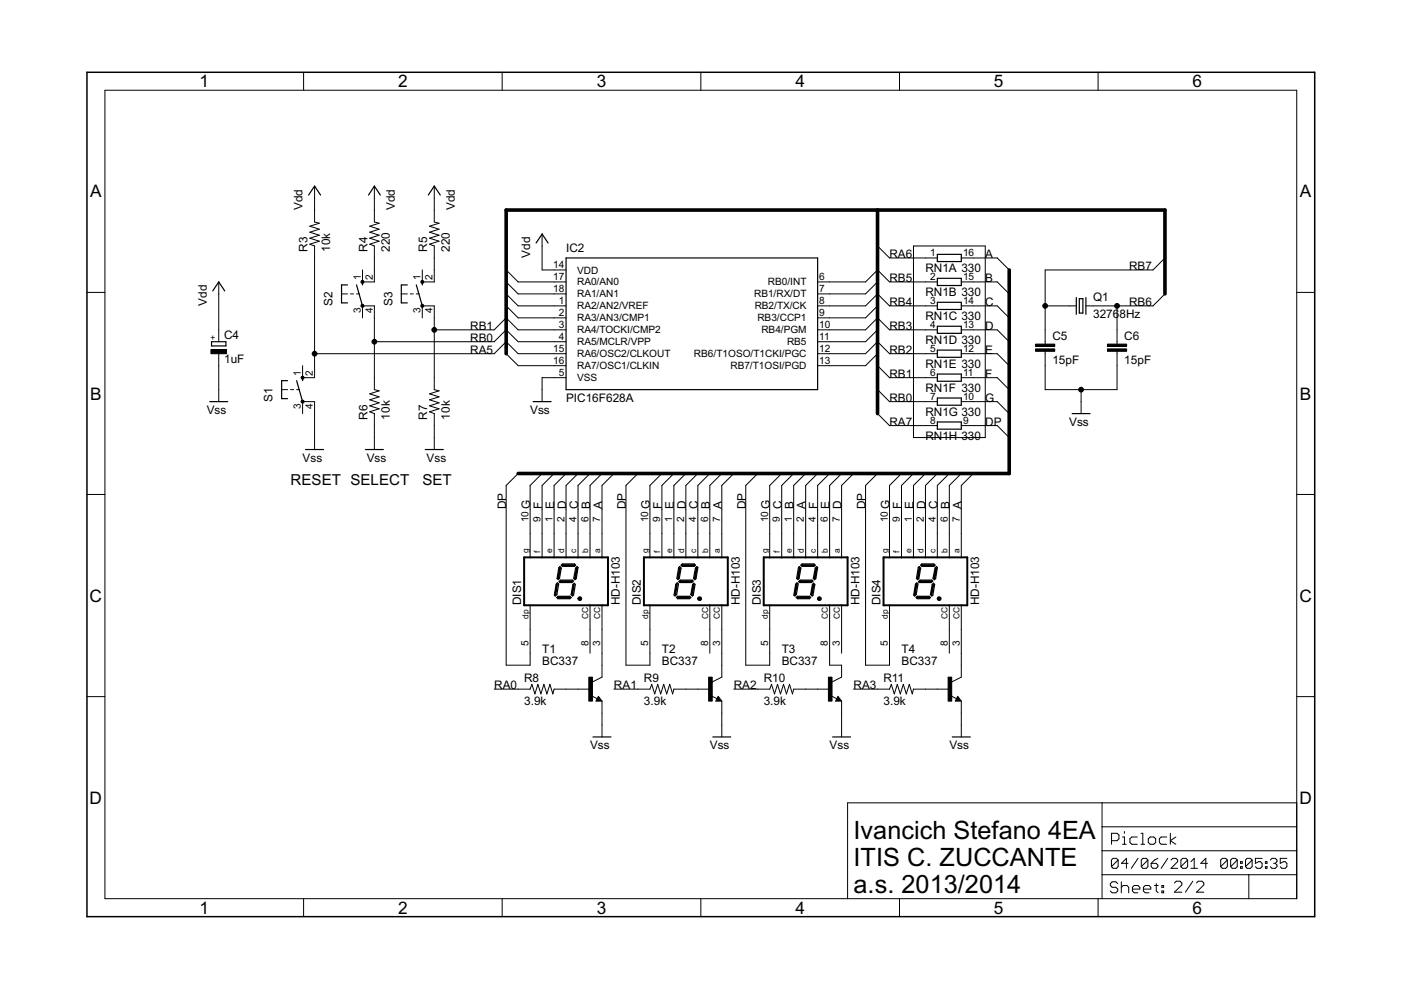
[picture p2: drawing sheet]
<svg xmlns="http://www.w3.org/2000/svg" width="297mm" height="210mm" viewBox="0 0 297 210" stroke-linecap="round" stroke-linejoin="round" font-family="sans-serif">
<g fill="none" stroke="#000" stroke-width=".21">
<path d="M22.2 19.1h252.7v171.4h-252.7zM64.4 15.3v3.8M106.5 15.3v3.8M148.6 15.3v3.8M190.7 15.3v3.8M232.8 15.3v3.8M66.7 39.5v7.6l1 .2-2 .7 2 .6-2 .6 2 .7-2 .6 2 .6-2 .7 1 .4v27.9h-2.5v-2.6M79.4 39.5v7.6l1 .2-2 .7 2 .6-2 .6 2 .7-2 .6 2 .6-2 .7 1 .4v7.6h-2.5v-2.6M92.1 39.5v7.6l1 .2-2 .7 2 .6-2 .6 2 .7-2 .6 2 .6-2 .7 1 .4v7.6h-2.6v-2.6M46.4 59.8v12.7M107.3 57.2l2.6 2.6h10.1M107.3 59.8l2.6 2.5h10.1"/>
<path d="M114.9 49.6v7.6h5.1M173.4 59.8h10.1l2.6-2.6 2.5 2.6h10.1M186.1 59.8l-2.6 2.5h-10.1M186.1 52.2l2.5 2.5h10.1M193.7 52.2h15.2v40.6h-15.2zM203.8 59.8h7.6l2.6 2.5M203.8 54.7h7.6l2.6 2.5M247 54.7l-2.5 2.5h-22.9v15.8M18.4 62h3.8M46.4 75v10.2M66.7 75h38.1l2.5-2.5 2.6 2.5h10.1M72.4 62.3h1.3"/>
<path d="M74.3 62.3h.7M75.6 62.3h.6M76.9 67.4v-2.5h2.5v17.7l1 .3-2 .6 2 .6-2 .7 2 .6-2 .6 2 .7-2 .6 1 .4v7.6M79.4 72.5h25.4l2.5-2.6 2.6 2.6h10.1M85.1 62.3h1.3M87 62.3h.6M88.3 62.3h.6M89.5 67.4v-2.5h2.6v17.7l1 .3-2 .6 2 .6-2 .7 2 .6-2 .6 2 .7-2 .6 1 .4v7.6M92.1 69.9h12.7l2.5-2.5 2.6 2.5h10.1M107.3 62.3l2.6 2.6h10.1M107.3 64.9l2.6 2.5h10.1M107.3 75l2.6 2.5h10.1"/>
<path d="M173.4 64.9h10.1l2.6-2.6 2.5 2.6h10.1M173.4 69.9h10.1l2.6-2.5 2.5 2.5h10.1M173.4 75h10.1l2.6-2.5 2.5 2.5h10.1M186.1 64.9l-2.6 2.5h-10.1M186.1 69.9l-2.6 2.6h-10.1M186.1 77.5l2.5 2.6h10.1M186.1 75l-2.6 2.5h-10.1M203.8 64.9h7.6l2.6 2.5M203.8 69.9h7.6l2.6 2.6M203.8 75h7.6l2.6 2.5M221.6 64.9h6.6M221.6 74.5v8.1h15.2v-8.1"/>
<path d="M236.8 64.9v8.1M247 62.3l-2.5 2.6h-14.3M274.9 62h3.8M59.7 82.6h1.3M61.6 82.6h.7M62.9 82.6h.6M64.2 87.7v-2.5h2.5v10.1M120 80.1h-5.1v5.1M186.1 82.6l2.5 2.6h10.1M186.1 87.7l2.5 2.5h10.1M203.8 80.1h7.6l2.6 2.5M203.8 85.2h7.6l2.6 2.5"/>
<path d="M203.8 90.2h7.6l2.6 2.6M229.2 82.6v5.1M18.4 104.8h3.8M109.9 100.4l-2.6 2.5v38.1h5.1v-12.8M114.9 100.4l-2.5 2.5v15.4M117.5 100.4l-2.6 2.5v15.4M120 100.4l-2.5 2.5v15.4M122.6 100.4l-2.6 2.5v15.4M125.1 100.4l-2.5 2.5v15.4M127.6 100.4l-2.5 2.5v15.4M130.2 100.4l-2.6 2.5v15.4M135.3 100.4l-2.6 2.5v38.1h5.1v-12.8"/>
<path d="M140.3 100.4l-2.5 2.5v15.4M142.9 100.4l-2.6 2.5v15.4M145.4 100.4l-2.5 2.5v15.4M148 100.4l-2.6 2.5v15.4M150.5 100.4l-2.5 2.5v15.4M153 100.4l-2.5 2.5v15.4M155.6 100.4l-2.6 2.5v15.4M160.7 100.4l-2.6 2.5v38.1h5.1v-12.8M165.7 100.4l-2.5 2.5v15.4M168.3 100.4l-2.6 2.5v15.4M170.8 100.4l-2.5 2.5v15.4M173.4 100.4l-2.6 2.5v15.4"/>
<path d="M175.9 100.4l-2.5 2.5v15.4M178.4 100.4l-2.5 2.5v15.4M181 100.4l-2.6 2.5v15.4M186.1 100.4l-2.6 2.5v38.1h5.1v-12.8M191.1 100.4l-2.5 2.5v15.4M193.7 100.4l-2.6 2.5v15.4M196.2 100.4l-2.5 2.5v15.4M198.7 100.4l-2.5 2.5v15.4M201.3 100.4l-2.6 2.5v15.4M203.8 100.4l-2.5 2.5v15.4M206.4 100.4l-2.6 2.5v15.4M274.9 104.8h3.8"/>
<path d="M125.1 128.2v10.3M127.6 128.2v15.4l-2 1M150.5 128.2v10.3M153 128.2v15.4l-2 1M175.9 128.2v12.8h2.5v2.6l-2 1M178.4 128.2v10.3M201.3 128.2v10.3M203.8 128.2v15.4l-2 1M18.4 147.7h3.8M104.8 146.1h7.6l.4-1 .6 2 .6-2 .7 2 .6-2 .7 2 .6-2 .6 2 .3-1h7.6M125.4 147.5l1.2 .6M126.9 147.6l.7 1.1h-1.2z"/>
<path d="M127.6 148.7v7.6M130.2 146.1h7.6l.4-1 .6 2 .6-2 .7 2 .6-2 .7 2 .6-2 .6 2 .3-1h7.6M150.8 147.5l1.2 .6M152.3 147.6l.7 1.1h-1.2zM153 148.7v7.6M155.6 146.1h7.6l.4-1 .6 2 .6-2 .7 2 .6-2 .7 2 .6-2 .6 2 .3-1h7.6M176.2 147.5l1.2 .6M177.7 147.6l.7 1.1h-1.2zM178.4 148.7v7.6M181 146.1h7.6l.4-1 .6 2 .6-2 .7 2 .6-2 .7 2 .6-2 .6 2 .3-1h7.6M201.6 147.5l1.2 .6M203.1 147.6l.7 1.1h-1.3z"/>
<path d="M203.8 148.7v7.6M274.9 147.7h3.8M233.7 170.2v20.3M233.7 175.3h41.2M235.7 178.2h1.1l.4-.4v-.7l-.4-.4h-1.1v2.3M238 177.5h.4v1.5M238 179h.8M238.4 176.3v.4M241.1 177.5h-1.1l-.4 .3v.8l.4 .4h1.1M241.9 176.7h.4v2.3M241.9 179h.8M243.5 177.8l.4-.3h.7l.4 .3v.8l-.4 .4h-.7l-.4-.4z"/>
<path d="M247.4 177.5h-1.2l-.4 .3v.8l.4 .4h1.2M248.1 176.7v2.3M249.3 177.5l-1.2 .7 1.2 .8M274.9 170.2h-95.2v20.3M64.4 190.5v3.9M106.5 190.5v3.9M148.6 190.5v3.9M190.7 190.5v3.9M232.8 190.5v3.9M233.7 185.5h41.2M233.7 180.4h41.2M237 187.3l-.4-.3h-.8l-.4 .3v.4l.4 .4h.8l.4 .4v.4l-.4 .4h-.8l-.4-.4"/>
<path d="M237.1 182.4l-.4-.4h-.7l-.4 .4v1.3M237.1 182.4v1.3l-.4 .4h-.7l-.4-.4M237.1 182.4l-1.5 1.3M237.7 187v2.3M237.7 188.1l.4-.4h.8l.4 .4v1.2M239.2 183h-1.4l1-1v2.1M240.1 188.5h1.6v-.4l-.4-.4h-.8l-.4 .4v.8l.4 .4h.8M241.3 182l-1.4 2.1M242.4 188.5h1.6v-.4l-.4-.4h-.8l-.4 .4v.8l.4 .4h.8M243.4 182.4l-.4-.4h-.7l-.3 .4v1.3M243.4 182.4v1.3l-.4 .4h-.7l-.3-.4M243.4 182.4l-1.4 1.3"/>
<path d="M244.1 183h1l.4 .4v.3l-.4 .4h-.7l-.3-.4zM244.8 187.7h.8M245.2 187.3v1.6l.4 .4M245.5 182l-.7 .4-.7 .6M246.3 187.7h.4v.4h-.4zM246.3 188.9h.4v.4h-.4zM247.6 182l-1.4 2.1M248.3 182.4l.3-.4h.7l.4 .4v.3l-1.4 1.4h1.4M249 187.2l.4-.4h.8l.4 .4v.4l-1.6 1.6h1.6M251.8 182.4l-.4-.4h-.7l-.3 .4v1.3M251.8 182.4v1.3l-.4 .4h-.7l-.3-.4M251.8 182.4l-1.4 1.3"/>
<path d="M252.5 184.1h1.4M252.5 182.7l.7-.7v2.1M252.9 186.8l-1.6 2.4M253.7 187.2l.4-.4h.7l.4 .4v.4l-1.5 1.6h1.5M256 183h-1.4l1.1-1v2.1M260.2 182.4l-.3-.4h-.7l-.4 .4v1.3M260.2 182.4v1.3l-.3 .4h-.7l-.4-.4M260.2 182.4l-1.4 1.3M262.3 182.4l-.3-.4h-.7l-.4 .4v1.3M262.3 182.4v1.3l-.3 .4h-.7l-.4-.4M262.3 182.4l-1.4 1.3M263 183.7h.4v.4h-.4z"/>
<path d="M263 182.7h.4v.3h-.4zM264.8 185.5v5M265.5 182.4l-.4-.4h-.7l-.3 .4v1.3M265.5 182.4v1.3l-.4 .4h-.7l-.3-.4M265.5 182.4l-1.4 1.3M267.6 182h-1.4v1l.7-.3h.3l.4 .3v.7l-.4 .4h-.7l-.3-.4M268.3 183.7h.3v.4h-.3zM268.3 182.7h.3v.3h-.3zM269.3 182.4l.4-.4h.7l.3 .4v.3l-.3 .3M270 183h.4M270.4 183l.3 .4v.3l-.3 .4h-.7l-.4-.4M272.8 182h-1.4v1l.7-.3h.4l.3 .3v.7l-.3 .4h-.7l-.4-.4"/>
</g>
<path d="M18.4 15.3h260.3v179.1h-260.3zM122.8 126.9h.3M148.2 126.9h.3M173.6 126.9h.3M199 126.9h.2" fill="none" stroke="#000" stroke-width=".32"/>
<g fill="none" stroke="#000" stroke-width=".25">
<path d="M65.4 41.4l1.3-1.9 1.3 1.9M76.9 59.8v.6M78.1 41.4l1.3-1.9 1.2 1.9M89.5 59.8v.6M90.8 41.4l1.3-1.9 1.2 1.9M113.7 51.5l1.2-1.9 1.3 1.9M120 54.7h53.4v27.9h-53.4zM198.7 53.9h5.1v1.6h-5.1zM198.7 59h5.1v1.5h-5.1zM44.9 72.5h3v.8h-3zM45.1 61.7l1.3-1.9 1.2 1.9M73.7 60.4h-1.3v3.8h1.3"/>
<path d="M75.6 60.4l1.3 4.5M86.4 60.4h-1.3v3.8h1.3M88.3 60.4l1.2 4.5M198.7 64.1h5.1v1.5h-5.1zM198.7 69.2h5.1v1.5h-5.1zM198.7 74.2h5.1v1.6h-5.1zM198.7 79.3h5.1v1.5h-5.1zM228.2 63.1v3.5M228.8 63.3h.8v3.1h-.8zM230.2 63.1v3.5M44.5 85.2h3.8M61 80.7h-1.3v3.8h1.3"/>
<path d="M62.9 80.7l1.3 4.5M64.2 80.1v.6M64.8 95.3h3.8M77.5 95.3h3.8M90.2 95.3h3.8M113 85.2h3.8M198.7 84.4h5.1v1.5h-5.1zM198.7 89.5h5.1v1.5h-5.1zM227.3 87.7h3.8M119 119.8l.3-.2h2.5l.2 .2-.2 .3h-2.5zM144.4 119.8l.3-.2h2.5l.2 .2-.2 .3h-2.5zM169.8 119.8l.3-.2h2.5l.2 .2-.2 .3h-2.5z"/>
<path d="M195.2 119.8l.3-.2h2.5l.2 .2-.2 .3h-2.5zM118.2 123.6l.2 .2-.3 2.2-.4 .4-.2-.2 .4-2.3zM118.3 126.4h2.5l.3 .3-.3 .2h-2.5l-.3-.2zM118.5 120.3l.2-.2 .3 .3-.4 2.2-.2 .3-.3-.3zM118.6 123.3l.3-.3h2.5l.2 .2-.3 .3h-2.6zM121.7 123.7l.3 .2-.4 2.3-.2 .2-.3-.3 .4-2.2zM122 120.4l.4-.3 .2 .2-.4 2.4-.3 .2-.3-.3zM143.6 123.6l.2 .2-.3 2.2-.4 .4-.2-.2 .4-2.3zM143.7 126.4h2.5l.3 .3-.3 .2h-2.5l-.3-.2zM143.9 120.3l.2-.2 .3 .3-.4 2.2-.2 .3-.3-.3zM143.9 123.3l.4-.3h2.5l.2 .2-.3 .3h-2.6zM147.1 123.7l.3 .2-.4 2.3-.2 .2-.3-.3 .4-2.2z"/>
<path d="M147.7 120.1l.3 .2-.4 2.4-.3 .2-.3-.3 .4-2.2zM169 123.6l.2 .2-.4 2.2-.3 .4-.2-.2 .4-2.3zM169.1 126.4h2.5l.3 .3-.3 .2h-2.5l-.3-.2zM169.3 123.3l.4-.3h2.4l.3 .2-.3 .3h-2.6zM169.5 120.1l.3 .3-.4 2.2-.2 .3-.3-.3 .4-2.3zM172.5 123.7l.3 .2-.4 2.3-.2 .2-.3-.3 .4-2.2zM173.1 120.1l.3 .2-.4 2.4-.3 .2-.3-.3 .4-2.2zM194.4 123.6l.2 .2-.4 2.2-.3 .4-.2-.2 .4-2.3zM194.5 126.4h2.5l.3 .3-.3 .2h-2.5l-.3-.2zM194.7 123.3l.4-.3h2.4l.3 .2-.4 .3h-2.5zM194.9 120.1l.3 .3-.4 2.2-.2 .3-.3-.3 .4-2.3zM197.9 123.7l.3 .2-.4 2.3-.2 .2-.3-.3 .4-2.2z"/>
<path d="M198.5 120.1l.2 .2-.3 2.4-.3 .2-.3-.3 .4-2.2zM125.7 156.3h3.8M126.9 148.1l.1 .3h-.4l.3-.5 .5 .6h-.8M151.1 156.3h3.8M152.3 148.1l.1 .3h-.4l.3-.5 .5 .6h-.8M176.5 156.3h3.8M177.7 148.1l.1 .3h-.4l.3-.5 .5 .6h-.8M201.9 156.3h3.8M203.1 148.1l.1 .3h-.4l.3-.5 .5 .6h-.8"/>
</g>
<path d="M44.7 74.1h3.3v.9h-3.3zM219.6 73h4v.5h-4zM219.6 74h4v.5h-4zM234.8 73h4.1v.5h-4.1zM234.8 74h4.1v.5h-4.1zM124.8 143.6h.8v5.1h-.8zM150.2 143.6h.8v5.1h-.8zM175.6 143.6h.8v5.1h-.8zM201 143.6h.8v5.1h-.8z" fill="#000" stroke="#000" stroke-width=".21"/>
<g fill="none" stroke="#000" stroke-width=".42">
<path d="M111.1 118.2h17.8v10.1h-17.8zM119.3 119.8h2.5M136.5 118.2h17.8v10.1h-17.8zM144.7 119.8h2.5M161.9 118.2h17.8v10.1h-17.8zM170.1 119.8h2.5M187.3 118.2h17.8v10.1h-17.8zM195.5 119.8h2.5M118.1 123.9l-.4 2.3M118.4 126.7h2.4M118.7 120.5l-.3 2.1M118.7 123.3h2.6"/>
<path d="M121.7 124l-.4 2M122.3 120.5l-.4 2.1M143.5 123.9l-.4 2.3M143.8 126.7h2.4M144.1 123.3h2.6M144.1 120.5l-.3 2.1M147.1 124l-.4 2M147.7 120.5l-.4 2.1M168.9 123.9l-.4 2.3M169.2 126.7h2.4M169.5 123.3h2.6M169.5 120.5l-.3 2.1"/>
<path d="M172.5 124l-.4 2M173.1 120.5l-.4 2.1M194.3 123.9l-.4 2.3M194.6 126.7h2.4M194.9 123.3h2.6M194.9 120.5l-.3 2.1M197.9 124l-.4 2M198.5 120.5l-.4 2.1"/>
</g>
<g fill="#000" stroke="#000" stroke-width=".21">
<path d="M76.6 59.5h.5v.5h-.5z" fill-rule="evenodd"/>
<path d="M76.6 64.6h.5v.5h-.5z" fill-rule="evenodd"/>
<path d="M122.6 126.7a.4 .4 0 0 1 .7 0 .4 .4 0 0 1-.2 .6 .4 .4 0 0 1-.6-.4h.5h-.5z" fill-rule="evenodd"/>
<path d="M148 126.7a.4 .4 0 0 1 .6-.1 .4 .4 0 0 1-.1 .7 .4 .4 0 0 1-.6-.4h.5h-.5z" fill-rule="evenodd"/>
<path d="M173.4 126.7a.4 .4 0 0 1 .6-.1 .4 .4 0 0 1-.1 .7 .4 .4 0 0 1-.6-.4h.5h-.5z" fill-rule="evenodd"/>
<path d="M198.8 126.7a.41 .41 0 0 1 .7 0 .41 .41 0 0 1-.2 .6 .41 .41 0 0 1-.6-.4l.4-.1 .1 .2-.5-.1z" fill-rule="evenodd"/>
<circle cx="89.5" cy="59.8" r=".33"/>
<circle cx="66.7" cy="75" r=".51"/>
<circle cx="79.4" cy="72.5" r=".51"/>
<circle cx="89.5" cy="64.8" r=".33"/>
<circle cx="92.1" cy="69.9" r=".51"/>
<circle cx="221.6" cy="64.9" r=".51"/>
<circle cx="236.8" cy="64.9" r=".51"/>
<circle cx="64.1" cy="85.2" r=".33"/>
<circle cx="64.1" cy="80.1" r=".33"/>
<circle cx="229.2" cy="82.6" r=".51"/>
</g>
<path d="M186.1 44.5v43.2M214 57.2v43.2h-104.1M247 62.3v-17.8h-139.7v30.5" fill="none" stroke="#000" stroke-width=".76"/>
<g font-size="6">
<text x="181" y="177.8">Ivancich Stefano 4EA</text>
<text x="181" y="183.6">ITIS C. ZUCCANTE</text>
<text x="181" y="189.3">a.s. 2013/2014</text>
</g>
<g font-size="4.1">
<text x="42.3" y="18.5">1</text>
<text x="84.4" y="18.5">2</text>
<text x="126.5" y="18.5">3</text>
<text x="168.6" y="18.5">4</text>
<text x="210.7" y="18.5">5</text>
<text x="252.9" y="18.5">6</text>
<text x="19.1" y="41.9">A</text>
<text x="275.6" y="41.9">A</text>
<text x="19.1" y="84.7">B</text>
<text x="275.6" y="84.7">B</text>
<text x="19" y="127.6">C</text>
<text x="275.5" y="127.6">C</text>
<text x="19" y="170.4">D</text>
<text x="275.5" y="170.4">D</text>
<text x="42.3" y="193.7">1</text>
<text x="84.4" y="193.7">2</text>
<text x="126.5" y="193.7">3</text>
<text x="168.6" y="193.7">4</text>
<text x="210.7" y="193.7">5</text>
<text x="252.9" y="193.7">6</text>
</g>
<g font-size="3.6">
<text x="61.6" y="102.9">RESET SELECT</text>
<text x="89.5" y="102.9">SET</text>
</g>
<g font-size="2.8">
<text x="64.1" y="44.5" transform="rotate(-90 64.1 44.5)">Vdd</text>
<text x="83.7" y="44.5" transform="rotate(-90 83.7 44.5)">Vdd</text>
<text x="96.4" y="44.5" transform="rotate(-90 96.4 44.5)">Vdd</text>
<text x="65.2" y="53.4" transform="rotate(-90 65.2 53.4)">R3</text>
<text x="70" y="53.4" transform="rotate(-90 70 53.4)">10k</text>
<text x="77.9" y="53.4" transform="rotate(-90 77.9 53.4)">R4</text>
<text x="82.7" y="53.4" transform="rotate(-90 82.7 53.4)">220</text>
<text x="90.6" y="53.4" transform="rotate(-90 90.6 53.4)">R5</text>
<text x="95.4" y="53.4" transform="rotate(-90 95.4 53.4)">220</text>
<text x="120" y="53.4">IC2</text>
<text x="112.4" y="54.7" transform="rotate(-90 112.4 54.7)">Vdd</text>
<text x="188.6" y="59.8">RB5</text>
<text x="188.6" y="54.7">RA6</text>
<text x="196.2" y="57.7">RN1A 330</text>
<text x="208.9" y="59.8">B</text>
<text x="208.9" y="54.7">A</text>
<text x="239.4" y="57.2">RB7</text>
<text x="43.8" y="64.8" transform="rotate(-90 43.8 64.8)">Vdd</text>
<text x="70.5" y="64.8" transform="rotate(-90 70.5 64.8)">S2</text>
<text x="83.2" y="64.8" transform="rotate(-90 83.2 64.8)">S3</text>
<text x="188.6" y="64.8">RB4</text>
<text x="196.2" y="62.8">RN1B 330</text>
<text x="208.9" y="64.8">C</text>
<text x="231.8" y="63.8">Q1</text>
<text x="239.4" y="64.8">RB6</text>
<text x="47.5" y="72">C4</text>
<text x="99.7" y="69.9">RB1</text>
<text x="188.6" y="69.9">RB3</text>
<text x="196.2" y="67.9">RN1C 330</text>
<text x="208.9" y="69.9">D</text>
<text x="231.8" y="67.4">3276</text>
<text x="237.3" y="67.4">8Hz</text>
<text x="47.5" y="77.1">1uF</text>
<text x="99.7" y="72.5">RB0</text>
<text x="99.7" y="75">RA5</text>
<text x="188.6" y="75">RB2</text>
<text x="196.2" y="73">RN1D 330</text>
<text x="208.9" y="75">E</text>
<text x="223.1" y="77.2">15pF</text>
<text x="223.1" y="72.1">C5</text>
<text x="238.4" y="77.2">15pF</text>
<text x="238.4" y="72.1">C6</text>
<text x="188.6" y="80.1">RB1</text>
<text x="196.2" y="78.1">RN1E 330</text>
<text x="196.2" y="83.1">RN1F 330</text>
<text x="208.9" y="80.1">F</text>
<text x="43.8" y="87.7">Vss</text>
<text x="57.8" y="85.2" transform="rotate(-90 57.8 85.2)">S1</text>
<text x="77.9" y="89" transform="rotate(-90 77.9 89)">R6</text>
<text x="82.7" y="89" transform="rotate(-90 82.7 89)">10k</text>
<text x="90.6" y="89" transform="rotate(-90 90.6 89)">R7</text>
<text x="95.4" y="89" transform="rotate(-90 95.4 89)">10k</text>
<text x="112.4" y="87.7">Vss</text>
<text x="120" y="85.2">PIC16F628A</text>
<text x="188.6" y="85.2">RB0</text>
<text x="196.2" y="88.2">RN1G 330</text>
<text x="208.9" y="85.2">G</text>
<text x="188.6" y="90.2">RA7</text>
<text x="196.2" y="93.3">RN1H 330</text>
<text x="208.9" y="90.2">DP</text>
<text x="226.7" y="90.2">Vss</text>
<text x="64.1" y="97.9">Vss</text>
<text x="77.8" y="97.9">Vss</text>
<text x="90.5" y="97.9">Vss</text>
<text x="107.3" y="108" transform="rotate(-90 107.3 108)">DP</text>
<text x="112.4" y="108" transform="rotate(-90 112.4 108)">G</text>
<text x="114.9" y="108" transform="rotate(-90 114.9 108)">F</text>
<text x="117.5" y="108" transform="rotate(-90 117.5 108)">E</text>
<text x="120" y="108" transform="rotate(-90 120 108)">D</text>
<text x="122.6" y="108" transform="rotate(-90 122.6 108)">C</text>
<text x="125.1" y="108" transform="rotate(-90 125.1 108)">B</text>
<text x="127.6" y="108" transform="rotate(-90 127.6 108)">A</text>
<text x="132.7" y="108" transform="rotate(-90 132.7 108)">DP</text>
<text x="137.8" y="108" transform="rotate(-90 137.8 108)">G</text>
<text x="140.3" y="108" transform="rotate(-90 140.3 108)">F</text>
<text x="142.9" y="108" transform="rotate(-90 142.9 108)">E</text>
<text x="145.4" y="108" transform="rotate(-90 145.4 108)">D</text>
<text x="148" y="108" transform="rotate(-90 148 108)">C</text>
<text x="150.5" y="108" transform="rotate(-90 150.5 108)">B</text>
<text x="153" y="108" transform="rotate(-90 153 108)">A</text>
<text x="158.1" y="108" transform="rotate(-90 158.1 108)">DP</text>
<text x="163.2" y="108" transform="rotate(-90 163.2 108)">G</text>
<text x="165.7" y="108" transform="rotate(-90 165.7 108)">C</text>
<text x="168.3" y="108" transform="rotate(-90 168.3 108)">B</text>
<text x="170.8" y="108" transform="rotate(-90 170.8 108)">A</text>
<text x="173.3" y="108" transform="rotate(-90 173.3 108)">F</text>
<text x="175.9" y="108" transform="rotate(-90 175.9 108)">E</text>
<text x="178.4" y="108" transform="rotate(-90 178.4 108)">D</text>
<text x="183.5" y="108" transform="rotate(-90 183.5 108)">DP</text>
<text x="188.6" y="108" transform="rotate(-90 188.6 108)">G</text>
<text x="191.1" y="108" transform="rotate(-90 191.1 108)">F</text>
<text x="193.7" y="108" transform="rotate(-90 193.7 108)">E</text>
<text x="196.2" y="108" transform="rotate(-90 196.2 108)">D</text>
<text x="198.7" y="108" transform="rotate(-90 198.7 108)">C</text>
<text x="201.3" y="108" transform="rotate(-90 201.3 108)">B</text>
<text x="203.8" y="108" transform="rotate(-90 203.8 108)">A</text>
<text x="110.5" y="128.3" transform="rotate(-90 110.5 128.3)">DIS1</text>
<text x="131.4" y="128.3" transform="rotate(-90 131.4 128.3)">HD-H103</text>
<text x="135.9" y="128.3" transform="rotate(-90 135.9 128.3)">DIS2</text>
<text x="156.8" y="128.3" transform="rotate(-90 156.8 128.3)">HD-H103</text>
<text x="161.3" y="128.3" transform="rotate(-90 161.3 128.3)">DIS3</text>
<text x="182.2" y="128.3" transform="rotate(-90 182.2 128.3)">HD-H103</text>
<text x="186.7" y="128.3" transform="rotate(-90 186.7 128.3)">DIS4</text>
<text x="207.6" y="128.3" transform="rotate(-90 207.6 128.3)">HD-H103</text>
<text x="114.9" y="141">BC337</text>
<text x="114.9" y="138.5">T1</text>
<text x="140.3" y="141">BC337</text>
<text x="140.3" y="138.5">T2</text>
<text x="165.7" y="141">BC337</text>
<text x="165.7" y="138.5">T3</text>
<text x="191.1" y="141">BC337</text>
<text x="191.1" y="138.5">T4</text>
<text x="104.8" y="146.1">RA0</text>
<text x="111.1" y="149.4">3.9k</text>
<text x="111.1" y="144.6">R8</text>
<text x="130.2" y="146.1">RA1</text>
<text x="136.5" y="149.4">3.9k</text>
<text x="136.5" y="144.6">R9</text>
<text x="155.6" y="146.1">RA2</text>
<text x="161.9" y="149.4">3.9k</text>
<text x="161.9" y="144.6">R10</text>
<text x="181" y="146.1">RA3</text>
<text x="187.3" y="149.4">3.9k</text>
<text x="187.3" y="144.6">R11</text>
<text x="125.1" y="158.8">Vss</text>
<text x="150.5" y="158.8">Vss</text>
<text x="175.9" y="158.8">Vss</text>
<text x="201.3" y="158.8">Vss</text>
</g>
<g font-size="2.4">
<text x="76.5" y="59.4" transform="rotate(-90 76.5 59.4)">1</text>
<text x="79" y="59.4" transform="rotate(-90 79 59.4)">2</text>
<text x="89.2" y="59.4" transform="rotate(-90 89.2 59.4)">1</text>
<text x="91.7" y="59.4" transform="rotate(-90 91.7 59.4)">2</text>
<text x="117.3" y="56.9">14</text>
<text x="117.3" y="59.4">17</text>
<text x="122.4" y="58">VDD</text>
<text x="173.7" y="59.4">6</text>
<text x="197.2" y="54.3">1</text>
<text x="197.2" y="59.4">2</text>
<text x="204.2" y="54.3">16</text>
<text x="204.2" y="59.4">15</text>
<text x="117.3" y="62">18</text>
<text x="118.5" y="64.5">1</text>
<text x="122.4" y="65.6">RA2/AN2/VREF</text>
<text x="122.4" y="60.5">RA0/AN0</text>
<text x="122.4" y="63.1">RA1/AN1</text>
<text x="159.9" y="63.1">RB1/RX/DT</text>
<text x="160" y="65.6">RB2/TX/CK</text>
<text x="162.8" y="60.5">RB0/INT</text>
<text x="173.7" y="62">7</text>
<text x="173.7" y="64.5">8</text>
<text x="197.2" y="64.5">3</text>
<text x="204.2" y="64.5">14</text>
<text x="76.5" y="66.4" transform="rotate(-90 76.5 66.4)">3</text>
<text x="79" y="66.4" transform="rotate(-90 79 66.4)">4</text>
<text x="89.2" y="66.4" transform="rotate(-90 89.2 66.4)">3</text>
<text x="91.7" y="66.4" transform="rotate(-90 91.7 66.4)">4</text>
<text x="118.5" y="67">2</text>
<text x="118.5" y="69.6">3</text>
<text x="122.4" y="68.1">RA3/AN3/CMP1</text>
<text x="122.4" y="70.7">RA4/TOCKI/CMP2</text>
<text x="160.6" y="68.1">RB3/CCP1</text>
<text x="161.4" y="70.7">RB4/PGM</text>
<text x="173.7" y="67">9</text>
<text x="173.7" y="69.6">10</text>
<text x="197.2" y="69.6">4</text>
<text x="204.2" y="69.6">13</text>
<text x="117.3" y="74.6">15</text>
<text x="117.3" y="77.2">16</text>
<text x="118.5" y="72.1">4</text>
<text x="122.4" y="73.2">RA5/MCLR/VPP</text>
<text x="122.4" y="75.8">RA6/OSC2/CLKOUT</text>
<text x="147.1" y="75.8">RB6/T1OSO/T1CKI/PGC</text>
<text x="166.9" y="73.2">RB5</text>
<text x="173.7" y="72.1">11</text>
<text x="173.7" y="74.6">12</text>
<text x="173.7" y="77.2">13</text>
<text x="197.2" y="74.6">5</text>
<text x="204.2" y="74.6">12</text>
<text x="63.8" y="79.7" transform="rotate(-90 63.8 79.7)">1</text>
<text x="66.3" y="79.7" transform="rotate(-90 66.3 79.7)">2</text>
<text x="118.5" y="79.7">5</text>
<text x="122.4" y="80.8">VSS</text>
<text x="122.4" y="78.3">RA7/OSC1/CLKIN</text>
<text x="154.9" y="78.3">RB7/T1OSI/PGD</text>
<text x="197.2" y="79.7">6</text>
<text x="204.2" y="79.7">11</text>
<text x="63.8" y="86.7" transform="rotate(-90 63.8 86.7)">3</text>
<text x="66.3" y="86.7" transform="rotate(-90 66.3 86.7)">4</text>
<text x="197.2" y="84.8">7</text>
<text x="197.2" y="89.9">8</text>
<text x="204.2" y="84.8">10</text>
<text x="204.2" y="89.9">9</text>
<text x="112" y="110.8" transform="rotate(-90 112 110.8)">10</text>
<text x="114.6" y="110.8" transform="rotate(-90 114.6 110.8)">9</text>
<text x="117.1" y="110.8" transform="rotate(-90 117.1 110.8)">1</text>
<text x="119.7" y="110.8" transform="rotate(-90 119.7 110.8)">2</text>
<text x="122.2" y="110.8" transform="rotate(-90 122.2 110.8)">4</text>
<text x="124.7" y="110.8" transform="rotate(-90 124.7 110.8)">6</text>
<text x="127.3" y="110.8" transform="rotate(-90 127.3 110.8)">7</text>
<text x="137.4" y="110.8" transform="rotate(-90 137.4 110.8)">10</text>
<text x="140" y="110.8" transform="rotate(-90 140 110.8)">9</text>
<text x="142.5" y="110.8" transform="rotate(-90 142.5 110.8)">1</text>
<text x="145.1" y="110.8" transform="rotate(-90 145.1 110.8)">2</text>
<text x="147.6" y="110.8" transform="rotate(-90 147.6 110.8)">4</text>
<text x="150.1" y="110.8" transform="rotate(-90 150.1 110.8)">6</text>
<text x="152.7" y="110.8" transform="rotate(-90 152.7 110.8)">7</text>
<text x="162.8" y="110.8" transform="rotate(-90 162.8 110.8)">10</text>
<text x="165.4" y="110.8" transform="rotate(-90 165.4 110.8)">9</text>
<text x="167.9" y="110.8" transform="rotate(-90 167.9 110.8)">1</text>
<text x="170.5" y="110.8" transform="rotate(-90 170.5 110.8)">2</text>
<text x="173" y="110.8" transform="rotate(-90 173 110.8)">4</text>
<text x="175.5" y="110.8" transform="rotate(-90 175.5 110.8)">6</text>
<text x="178.1" y="110.8" transform="rotate(-90 178.1 110.8)">7</text>
<text x="188.2" y="110.8" transform="rotate(-90 188.2 110.8)">10</text>
<text x="190.8" y="110.8" transform="rotate(-90 190.8 110.8)">9</text>
<text x="193.3" y="110.8" transform="rotate(-90 193.3 110.8)">1</text>
<text x="195.8" y="110.8" transform="rotate(-90 195.8 110.8)">2</text>
<text x="198.4" y="110.8" transform="rotate(-90 198.4 110.8)">4</text>
<text x="200.9" y="110.8" transform="rotate(-90 200.9 110.8)">6</text>
<text x="203.5" y="110.8" transform="rotate(-90 203.5 110.8)">7</text>
<text x="112" y="136.9" transform="rotate(-90 112 136.9)">5</text>
<text x="124.7" y="136.9" transform="rotate(-90 124.7 136.9)">8</text>
<text x="127.3" y="136.9" transform="rotate(-90 127.3 136.9)">3</text>
<text x="137.4" y="136.9" transform="rotate(-90 137.4 136.9)">5</text>
<text x="150.1" y="136.9" transform="rotate(-90 150.1 136.9)">8</text>
<text x="152.7" y="136.9" transform="rotate(-90 152.7 136.9)">3</text>
<text x="162.8" y="136.9" transform="rotate(-90 162.8 136.9)">5</text>
<text x="175.5" y="136.9" transform="rotate(-90 175.5 136.9)">8</text>
<text x="178.1" y="136.9" transform="rotate(-90 178.1 136.9)">3</text>
<text x="188.2" y="136.9" transform="rotate(-90 188.2 136.9)">5</text>
<text x="200.9" y="136.9" transform="rotate(-90 200.9 136.9)">8</text>
<text x="203.5" y="136.9" transform="rotate(-90 203.5 136.9)">3</text>
</g>
<g font-size="2">
<text x="45.8" y="72.1" transform="rotate(-90 45.8 72.1)">+</text>
<text x="112" y="117.3" transform="rotate(-90 112 117.3)">g</text>
<text x="114.6" y="117.3" transform="rotate(-90 114.6 117.3)">f</text>
<text x="117.1" y="117.3" transform="rotate(-90 117.1 117.3)">e</text>
<text x="119.6" y="117.3" transform="rotate(-90 119.6 117.3)">d</text>
<text x="122.2" y="117.3" transform="rotate(-90 122.2 117.3)">c</text>
<text x="124.7" y="117.3" transform="rotate(-90 124.7 117.3)">b</text>
<text x="127.3" y="117.3" transform="rotate(-90 127.3 117.3)">a</text>
<text x="137.4" y="117.3" transform="rotate(-90 137.4 117.3)">g</text>
<text x="140" y="117.3" transform="rotate(-90 140 117.3)">f</text>
<text x="142.5" y="117.3" transform="rotate(-90 142.5 117.3)">e</text>
<text x="145" y="117.3" transform="rotate(-90 145 117.3)">d</text>
<text x="147.6" y="117.3" transform="rotate(-90 147.6 117.3)">c</text>
<text x="150.1" y="117.3" transform="rotate(-90 150.1 117.3)">b</text>
<text x="152.7" y="117.3" transform="rotate(-90 152.7 117.3)">a</text>
<text x="162.8" y="117.3" transform="rotate(-90 162.8 117.3)">g</text>
<text x="165.3" y="117.3" transform="rotate(-90 165.3 117.3)">f</text>
<text x="167.9" y="117.3" transform="rotate(-90 167.9 117.3)">e</text>
<text x="170.4" y="117.3" transform="rotate(-90 170.4 117.3)">d</text>
<text x="173" y="117.3" transform="rotate(-90 173 117.3)">c</text>
<text x="175.5" y="117.3" transform="rotate(-90 175.5 117.3)">b</text>
<text x="178" y="117.3" transform="rotate(-90 178 117.3)">a</text>
<text x="188.2" y="117.3" transform="rotate(-90 188.2 117.3)">g</text>
<text x="190.7" y="117.3" transform="rotate(-90 190.7 117.3)">f</text>
<text x="193.3" y="117.3" transform="rotate(-90 193.3 117.3)">e</text>
<text x="195.8" y="117.3" transform="rotate(-90 195.8 117.3)">d</text>
<text x="198.4" y="117.3" transform="rotate(-90 198.4 117.3)">c</text>
<text x="200.9" y="117.3" transform="rotate(-90 200.9 117.3)">b</text>
<text x="203.4" y="117.3" transform="rotate(-90 203.4 117.3)">a</text>
<text x="112" y="131.2" transform="rotate(-90 112 131.2)">dp</text>
<text x="124.7" y="131.2" transform="rotate(-90 124.7 131.2)">CC</text>
<text x="127.3" y="131.2" transform="rotate(-90 127.3 131.2)">CC</text>
<text x="137.4" y="131.2" transform="rotate(-90 137.4 131.2)">dp</text>
<text x="150.1" y="131.2" transform="rotate(-90 150.1 131.2)">CC</text>
<text x="152.7" y="131.2" transform="rotate(-90 152.7 131.2)">CC</text>
<text x="162.8" y="131.2" transform="rotate(-90 162.8 131.2)">dp</text>
<text x="175.5" y="131.2" transform="rotate(-90 175.5 131.2)">CC</text>
<text x="178" y="131.2" transform="rotate(-90 178 131.2)">CC</text>
<text x="188.2" y="131.2" transform="rotate(-90 188.2 131.2)">dp</text>
<text x="200.9" y="131.2" transform="rotate(-90 200.9 131.2)">CC</text>
<text x="203.4" y="131.2" transform="rotate(-90 203.4 131.2)">CC</text>
</g>
</svg>
